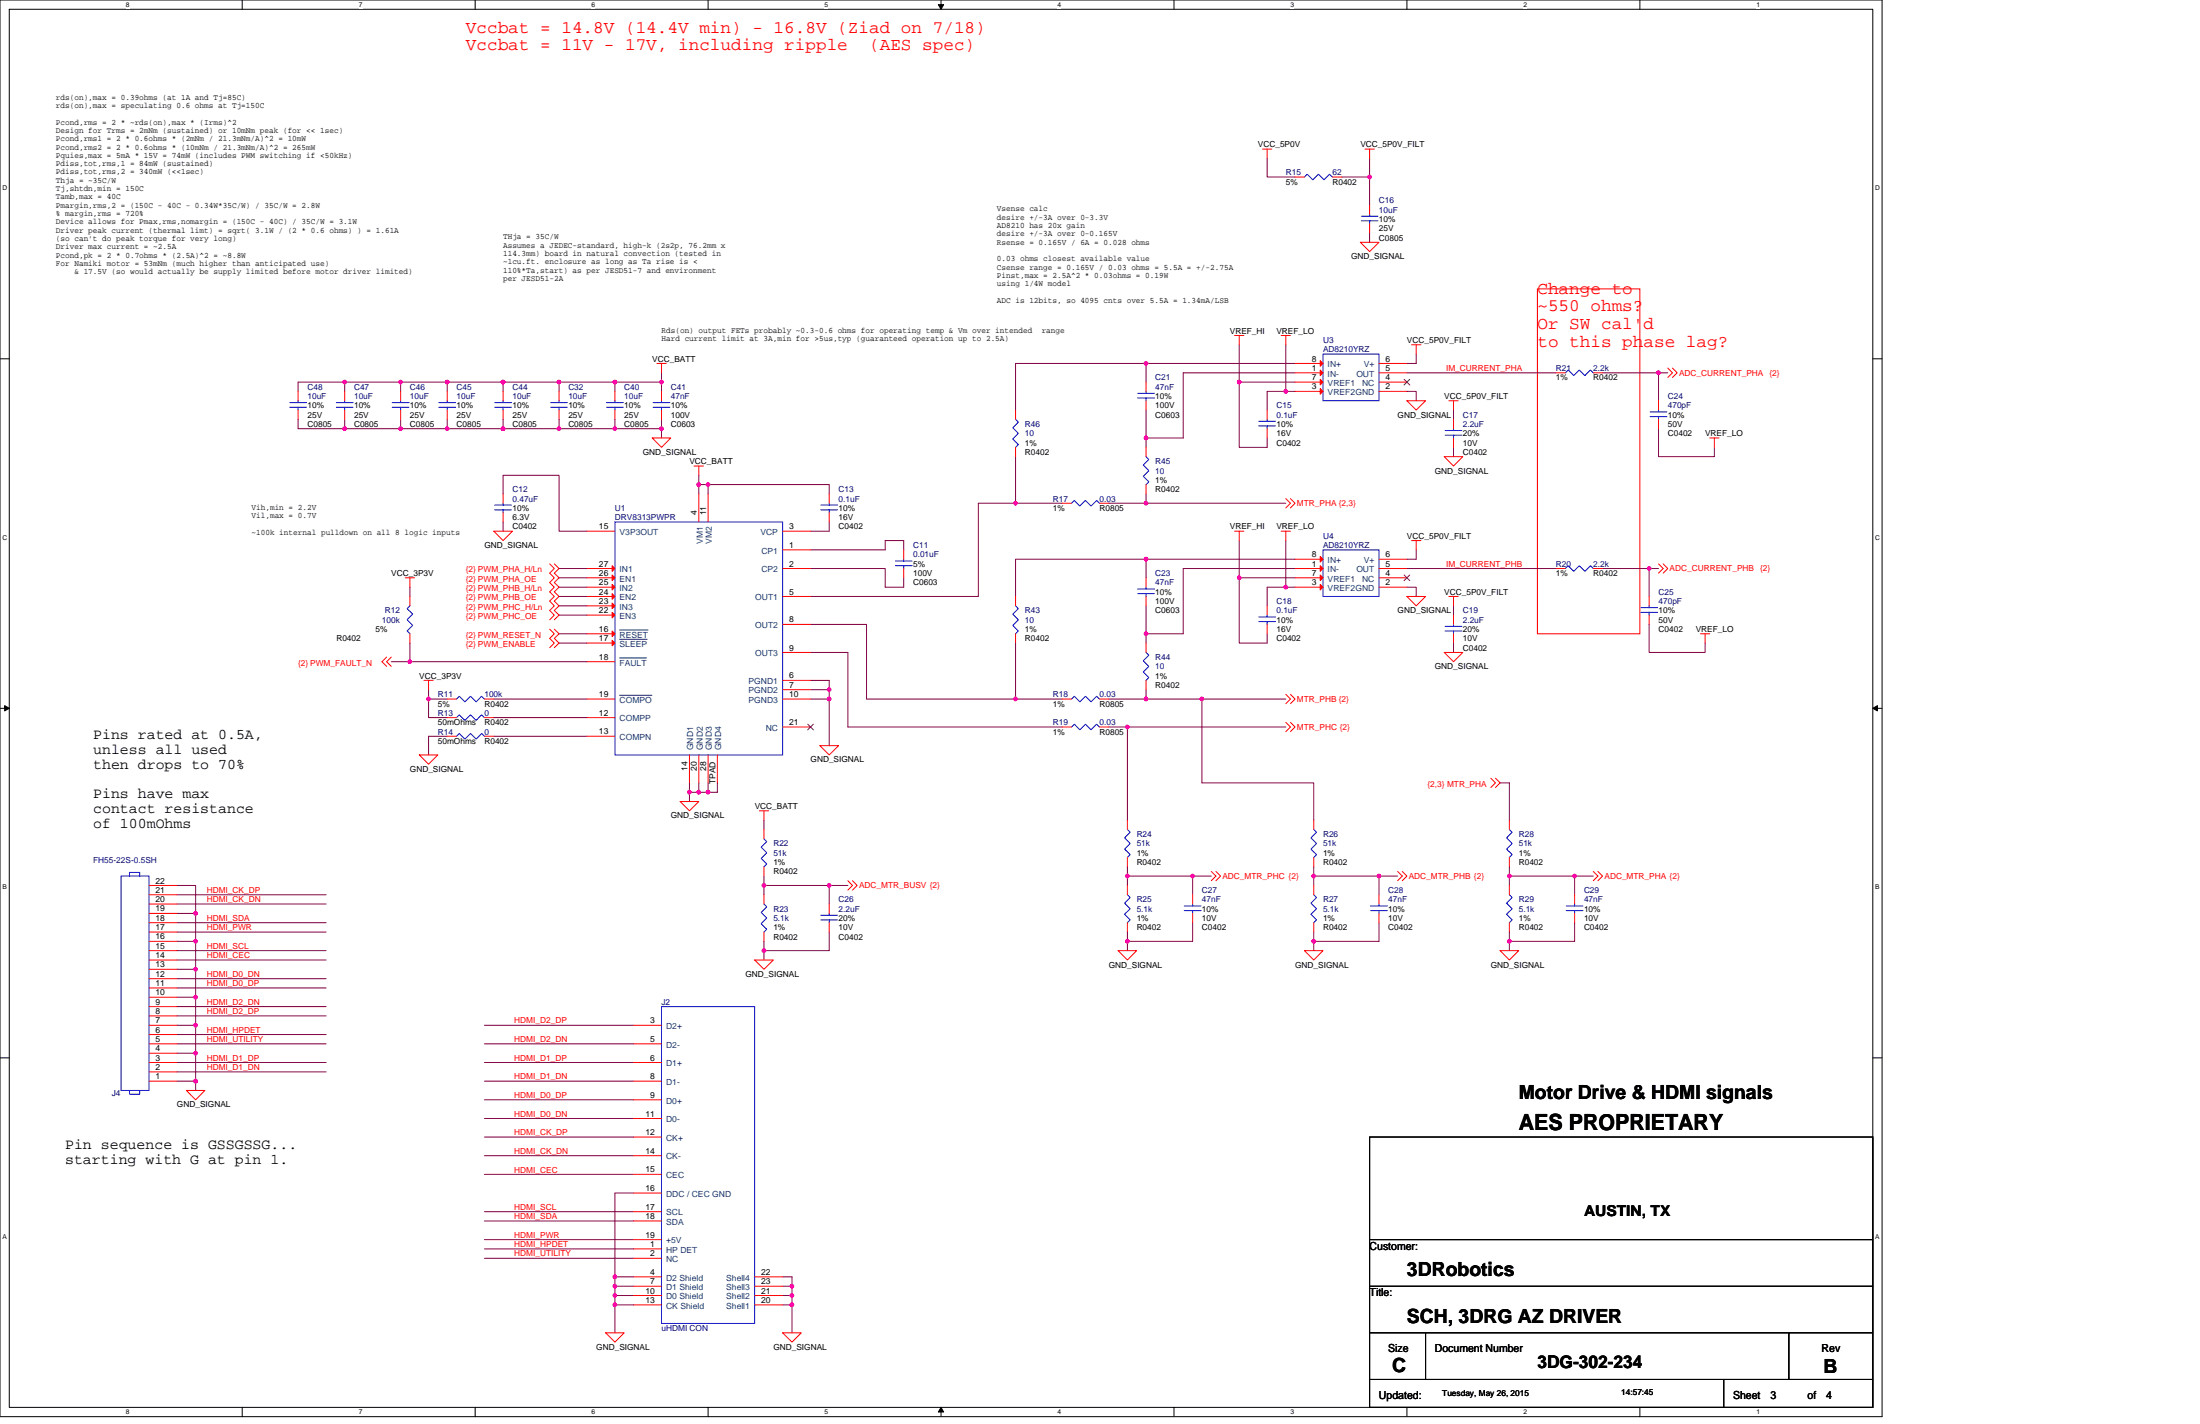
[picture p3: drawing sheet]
<svg xmlns="http://www.w3.org/2000/svg" width="432mm" height="279mm" viewBox="0 0 432 279" stroke-linecap="round" stroke-linejoin="round" font-family="sans-serif">
<path d="M0 0h369.4v278h-369.4zM1.8 1.8h365.8v274.3h-365.8z" fill="none" stroke="#000" stroke-width=".2"/>
<g fill="#fff">
<path d="M24.7 .2h.7v1.5h-.7z"/>
<path d="M24.7 276.3h.7v1.5h-.7z"/>
</g>
<path d="M47.5 0v1.8M47.5 276.1v1.9" fill="none" stroke="#000" stroke-width=".2"/>
<g fill="#fff">
<path d="M70.4 .2h.7v1.5h-.7z"/>
<path d="M70.4 276.3h.7v1.5h-.7z"/>
</g>
<path d="M93.3 0v1.8M93.3 276.1v1.9" fill="none" stroke="#000" stroke-width=".2"/>
<g fill="#fff">
<path d="M116.1 .2h.7v1.5h-.7z"/>
<path d="M116.1 276.3h.7v1.5h-.7z"/>
</g>
<path d="M139 0v1.8M139 276.1v1.9" fill="none" stroke="#000" stroke-width=".2"/>
<g fill="#fff">
<path d="M161.8 .2h.8v1.5h-.8z"/>
<path d="M161.8 276.3h.8v1.5h-.8z"/>
</g>
<path d="M184.7 0v1.8M184.7 276.1v1.9" fill="none" stroke="#000" stroke-width=".2"/>
<path d="M184.2 .9h1l-.5 .9zM184.7 276.1l.5 1h-1z" fill="#000" stroke="#000" stroke-width=".2"/>
<g fill="#fff">
<path d="M207.6 .2h.7v1.5h-.7z"/>
<path d="M207.6 276.3h.7v1.5h-.7z"/>
</g>
<path d="M230.4 0v1.8M230.4 276.1v1.9" fill="none" stroke="#000" stroke-width=".2"/>
<g fill="#fff">
<path d="M253.3 .2h.7v1.5h-.7z"/>
<path d="M253.3 276.3h.7v1.5h-.7z"/>
</g>
<path d="M276.1 0v1.8M276.1 276.1v1.9" fill="none" stroke="#000" stroke-width=".2"/>
<g fill="#fff">
<path d="M299 .2h.7v1.5h-.7z"/>
<path d="M299 276.3h.7v1.5h-.7z"/>
</g>
<path d="M321.9 0v1.8M321.9 276.1v1.9" fill="none" stroke="#000" stroke-width=".2"/>
<g fill="#fff">
<path d="M344.7 .2h.7v1.5h-.7z"/>
<path d="M344.7 276.3h.7v1.5h-.7z"/>
<path d="M.5 36.1h.9v1.5h-.9z"/>
<path d="M368 36.1h1v1.5h-1z"/>
<path d="M.5 104.7h.9v1.5h-.9z"/>
<path d="M368 104.7h1v1.5h-1z"/>
</g>
<path d="M0 70.4h1.8M367.6 70.4h1.8" fill="none" stroke="#000" stroke-width=".2"/>
<g fill="#fff">
<path d="M.5 173.3h.8v1.4h-.8z"/>
<path d="M368 173.3h.9v1.4h-.9z"/>
</g>
<path d="M0 139h1.8M367.6 139h1.8" fill="none" stroke="#000" stroke-width=".2"/>
<path d="M.9 138.5l.9 .5-.9 .5zM367.6 139l.9-.5v1z" fill="#000" stroke="#000" stroke-width=".2"/>
<g fill="#fff">
<path d="M.5 241.9h.8v1.4h-.8z"/>
<path d="M368 241.9h.9v1.4h-.9z"/>
</g>
<path d="M0 207.6h1.8M367.6 207.6h1.8M268.8 223.1h98.8v53h-98.8zM268.8 252.4h98.8M268.8 243.2h98.8M268.8 261.5h98.8M268.8 270.7h98.8M279.8 261.5v9.2M338.3 270.7v5.4M351.1 261.5v9.2" fill="none" stroke="#000" stroke-width=".2"/>
<g fill="none" stroke="#f00" stroke-width=".2">
<path d="M247.8 29.3h1.8M248.7 29.3v1.8M254.2 34.7h1.8M261.5 34.7h1.8M267.9 29.3h1.8M268.8 29.3v1.8M267 47.5h3.7l-1.9 1.9zM268.8 40.2v1.9M268.8 43.9v1.8M301.8 56.7h20.1v67.7h-20.1zM58.5 76.8v1.8M67.6 76.8v1.8"/>
<path d="M78.6 76.8v1.8M87.8 76.8v1.8M98.7 76.8v1.8M109.7 76.8v1.8M120.7 76.8v1.8M128.9 71.3h1.8M129.8 71.3v1.9M129.8 76.8v1.8M224.9 75v1.8M224.9 78.6v1.9M242.3 65.8h1.8M243.2 65.8v1.8"/>
<path d="M251.5 65.8h1.8M252.4 65.8v1.8M254.2 73.2h5.5M254.2 76.8h5.5M254.2 75h5.5M254.2 71.3h5.5M270.7 76.8h5.4M270.7 75h5.4M270.7 73.2h5.4M270.7 71.3h5.4M276.1 78.6h3.7l-1.8 1.9zM277.1 67.6h1.8"/>
<path d="M278 67.6v1.9M284.4 78.6h1.8M285.3 78.6v1.9M305.4 73.2h1.8M312.7 73.2h1.8M325.5 78.6v1.9M327.3 72.2l1 1-1 .9M328.3 72.2l.9 1-.9 .9M58.5 80.5v1.8M67.6 80.5v1.8M78.6 80.5v1.8M87.8 80.5v1.8"/>
<path d="M98.7 96.9v1.8M98.7 80.5v1.8M109.7 80.5v1.8M120.7 80.5v1.8M128 85.9h3.7l-1.9 1.9zM129.8 80.5v1.8M136.2 91.4h1.9M137.2 91.4v1.9M137.2 96.9v5.5M139 96.9v5.5M162.8 96.9v1.8M199.3 80.5v1.8"/>
<path d="M199.3 87.8v1.8M208.5 98.7h1.8M215.8 98.7h1.8M224.9 87.8v1.8M224.9 95.1v1.8M248.7 80.5v1.8M248.7 84.1v1.8M252.4 97.8l.9 .9-.9 1M253.3 97.8l.9 .9-.9 1M283.5 89.6h3.6l-1.8 1.8zM285.3 82.3v1.8M285.3 85.9v1.9"/>
<path d="M325.5 82.3v1.8M335.6 85.9h1.8M336.5 85.9v1.9M79.5 113.4h1.9M80.5 113.4v1.8M80.5 117v1.9M96.9 104.2h3.7l-1.9 1.9zM98.7 100.6v1.8M107.9 110.6l.9 .9-.9 1 .9 .9-.9 .9 .9 .9-.9 .9 .9 .9-.9 .9 .9 1-.9 .9 .9 .9-.9 .9M108.8 110.6l.9 .9-.9 1 .9 .9-.9 .9 .9 .9-.9 .9 .9 .9-.9 .9 .9 1-.9 .9 .9 .9-.9 .9M115.2 104.2h5.5M115.2 113.4h5.5"/>
<path d="M115.2 117h5.5M115.2 111.5h5.5M115.2 115.2h5.5M115.2 118.9h5.5M153.6 107.9h5.5M153.6 111.5h5.5M153.6 104.2h5.5M153.6 117h5.5M162.8 100.6v1.8M177.4 107.9v1.8M177.4 111.5v1.9M199.3 117v1.9"/>
<path d="M224.9 113.4v1.8M224.9 117v1.9M242.3 104.2h1.8M243.2 104.2v1.9M248.7 118.9v1.8M251.5 104.2h1.8M252.4 104.2v1.9M254.2 111.5h5.5M254.2 115.2h5.5M254.2 113.4h5.5M254.2 109.7h5.5M270.7 115.2h5.4"/>
<path d="M270.7 113.4h5.4M270.7 111.5h5.4M270.7 109.7h5.4M276.1 117h3.7l-1.8 1.9zM277.1 106.1h1.8M278 106.1v1.8M284.4 117h1.8M285.3 117v1.9M305.4 111.5h1.8M312.7 111.5h1.8M323.7 117v1.9M325.5 110.6l.9 .9-.9 1"/>
<path d="M326.4 110.6l.9 .9-.9 1M75.9 128.9l-.9 .9 .9 .9M76.8 128.9l-.9 .9 .9 .9M80.5 124.4v1.8M83.2 133.5h1.8M84.1 133.5v1.8M87.8 137.2h1.8M95.1 137.2h1.8M107.9 123.4l.9 1-.9 .9 .9 .9-.9 .9M108.8 123.4l.9 1-.9 .9 .9 .9-.9 .9M115.2 120.7h5.5M115.2 124.4h5.5"/>
<path d="M115.2 126.2h5.5M115.2 129.8h5.5M115.2 137.2h5.5M153.6 133.5h5.5M153.6 135.3h5.5M153.6 137.2h5.5M153.6 122.5h5.5M153.6 128h5.5M199.3 124.4v1.8M208.5 137.2h1.8M215.8 137.2h1.8M224.9 126.2v1.8"/>
<path d="M224.9 133.5v1.8M248.7 122.5v1.9M252.4 136.2l.9 1-.9 .9M253.3 136.2l.9 1-.9 .9M283.5 128h3.6l-1.8 1.8zM285.3 120.7v1.8M285.3 124.4v1.8M323.7 120.7v1.8M333.8 124.4h1.8M334.7 124.4v1.8M82.3 148.1h3.6l-1.8 1.8zM87.8 140.8h1.8"/>
<path d="M87.8 144.5h1.8M95.1 140.8h1.8M95.1 144.5h1.8M115.2 144.5h5.5M115.2 140.8h5.5M133.5 157.3h3.7l-1.9 1.8zM135.3 148.1v5.5M137.2 148.1v5.5M139 148.1v5.5M140.8 148.1v5.5M149 159.1h1.9M149.9 159.1v1.8"/>
<path d="M153.6 142.6h5.5M160.9 146.3h3.7l-1.8 1.8zM208.5 142.6h1.8M215.8 142.6h1.8M252.4 141.7l.9 .9-.9 1M253.3 141.7l.9 .9-.9 1M292.6 152.7l.9 .9-.9 .9M293.5 152.7l.9 .9-.9 .9M29.3 179.2h5.4M29.3 177.4h5.4M29.3 175.6h5.4M29.3 173.7h5.4"/>
<path d="M149.9 175.6v1.8M149.9 162.8v1.8M149.9 170.1v1.8M162.8 177.4v1.8M166.4 172.8l.9 .9-.9 .9M167.3 172.8l.9 .9-.9 .9M221.3 160.9v1.9M221.3 168.2v1.9M221.3 173.7v1.9M234.1 175.6v1.8M234.1 179.2v1.8M237.7 171l1 .9-1 .9"/>
<path d="M238.7 171l.9 .9-.9 .9M257.9 160.9v1.9M257.9 168.2v1.9M257.9 173.7v1.9M270.7 175.6v1.8M270.7 179.2v1.8M274.3 171l.9 .9-.9 .9M275.2 171l.9 .9-.9 .9M296.2 160.9v1.9M296.2 168.2v1.9M296.2 173.7v1.9M309.1 175.6v1.8"/>
<path d="M309.1 179.2v1.8M312.7 171l.9 .9-.9 .9M313.6 171l.9 .9-.9 .9M29.3 199.3h5.4M29.3 197.5h5.4M29.3 195.7h5.4M29.3 193.8h5.4M29.3 192h5.4M29.3 190.2h5.4M29.3 188.4h5.4M29.3 186.5h5.4M29.3 184.7h5.4"/>
<path d="M29.3 182.9h5.4M29.3 181h5.4M148.1 188.4h3.7l-1.9 1.8zM149.9 182.9v1.8M162.8 181v1.9M219.5 186.5h3.6l-1.8 1.9zM221.3 181v1.9M256 186.5h3.7l-1.8 1.9zM257.9 181v1.9M294.4 186.5h3.7l-1.9 1.9zM296.2 181v1.9M29.3 212.1h5.4"/>
<path d="M29.3 210.3h5.4M29.3 208.5h5.4M29.3 206.7h5.4M29.3 204.8h5.4M29.3 203h5.4M29.3 201.2h5.4M36.6 214h3.6l-1.8 1.8zM124.4 201.2h5.4M124.4 204.8h5.4M124.4 208.5h5.4M124.4 212.1h5.4M124.4 215.8h5.4"/>
<path d="M124.4 219.5h5.4M124.4 223.1h5.4M124.4 226.8h5.4M124.4 230.4h5.4M124.4 234.1h5.4M124.4 237.7h5.4M124.4 239.6h5.4M124.4 250.5h5.4M124.4 252.4h5.4M124.4 254.2h5.4M124.4 256h5.4M124.4 246.9h5.4"/>
<path d="M124.4 243.2h5.4M124.4 245h5.4M148.1 256h5.5M148.1 254.2h5.5M148.1 252.4h5.5M148.1 250.5h5.5M118.9 261.5h3.6l-1.8 1.8zM153.6 261.5h3.7l-1.9 1.8z"/>
</g>
<g fill="none" stroke="#800040" stroke-width=".2">
<path d="M248.7 31.1v3.6h5.5M263.3 34.7h5.5v5.5M268.8 31.1v3.6M268.8 45.7v1.8M67.6 75v1.8M67.6 75h-9.1v1.8M67.6 75h11M78.6 75h9.2M78.6 75v1.8M87.8 75v1.8M87.8 75h10.9M98.7 75v1.8"/>
<path d="M98.7 75h11M109.7 75v1.8M109.7 75h11M120.7 75v1.8M120.7 75h9.1M129.8 73.2v3.6M224.9 71.3h29.3M224.9 75v-3.7h-25.6v9.2M243.2 75h11M243.2 75v12.8h5.5v-1.9M243.2 67.6v7.4M252.4 67.6v9.2"/>
<path d="M252.4 76.8h-3.7v3.7M252.4 76.8h1.8M254.2 73.2h-22v12.7h-7.3M276.1 76.8h1.9v1.8M276.1 73.2h29.3M278 69.5v1.8h-1.9M314.5 73.2h11M325.5 73.2v5.4M325.5 73.2h1.8M58.5 82.3v1.8h9.1M67.6 84.1h11M67.6 82.3v1.8"/>
<path d="M78.6 84.1h9.2M78.6 82.3v1.8M87.8 84.1h10.9M87.8 82.3v1.8M98.7 96.9v-3.6h11v10.9h5.5M98.7 82.3v1.8M98.7 84.1h11M109.7 82.3v1.8M109.7 84.1h11M120.7 82.3v1.8M120.7 84.1h9.1M129.8 84.1v1.8"/>
<path d="M129.8 82.3v1.8M137.2 93.3v1.8M137.2 95.1v1.8M137.2 95.1h1.8v1.8M139 95.1h23.8v1.8M199.3 98.7h9.2M199.3 98.7h-7.3v18.3h-32.9M199.3 89.6v9.1M224.9 80.5v5.4M224.9 85.9v1.9M224.9 96.9v1.8h-7.3M224.9 98.7h27.5"/>
<path d="M285.3 87.8v1.8M285.3 80.5v1.8M325.5 84.1v5.5h11v-1.8M80.5 115.2v1.8M98.7 102.4v1.8M109.7 118.9h5.5M109.7 117h5.5M109.7 115.2h5.5M109.7 113.4h5.5M109.7 111.5h5.5M159.1 111.5h14.6v3.7h3.7v-1.8M159.1 107.9h14.6v-1.8h3.7v1.8"/>
<path d="M162.8 102.4v1.8h-3.7M224.9 109.7h29.3M224.9 113.4v-3.7h-25.6v7.3M243.2 113.4h11M243.2 113.4v12.8h5.5v-1.8M243.2 106.1v7.3M252.4 115.2h1.8M252.4 106.1v9.1M252.4 115.2h-3.7v3.7M254.2 111.5h-22v12.9h-7.3v-5.5M276.1 115.2h1.9v1.8M276.1 111.5h29.3"/>
<path d="M278 107.9v1.8h-1.9M285.3 118.9v1.8M314.5 111.5h9.2M323.7 111.5h1.8M323.7 111.5v5.5M76.8 129.8h3.7M80.5 129.8h34.7M80.5 126.2v3.6M84.1 135.3v1.9M84.1 137.2h3.7M84.1 137.2v3.6h3.7M96.9 137.2h18.3"/>
<path d="M109.7 120.7h5.5M109.7 124.4h5.5M109.7 126.2h5.5M159.1 133.5h3.7v1.8M159.1 135.3h3.7M159.1 137.2h3.7M159.1 128h7.3v14.6h42.1M159.1 122.5h11v14.7h29.2v-11M162.8 135.3v1.9M162.8 137.2v9.1M199.3 137.2h9.2M224.9 135.3v1.9h-7.3"/>
<path d="M224.9 124.4v1.8M224.9 137.2h11M235.9 137.2h16.5M235.9 137.2v16.4h22v7.3M285.3 126.2v1.8M323.7 122.5v5.5h11v-1.8M87.8 144.5h-3.7v3.6M96.9 140.8h18.3M96.9 144.5h18.3M135.3 153.6v1.8M135.3 155.4v1.9M135.3 155.4h1.9"/>
<path d="M137.2 153.6v1.8M137.2 155.4h1.8M139 153.6v1.8M140.8 153.6v1.8h-1.8M217.6 142.6h3.7v18.3M221.3 142.6h31.1M294.4 153.6h1.8v7.3M34.7 173.7h3.7v5.5M34.7 179.2h3.7M34.7 177.4h29.3M34.7 175.6h29.3M38.4 179.2v5.5"/>
<path d="M149.9 173.7v1.9M149.9 173.7h12.9v3.7M149.9 171.9v1.8M149.9 160.9v1.9M162.8 173.7h3.6M221.3 171.9h12.8v3.7M221.3 171.9v1.8M221.3 170.1v1.8M234.1 171.9h3.6M257.9 171.9h12.8M257.9 171.9v1.8M257.9 170.1v1.8"/>
<path d="M270.7 171.9v3.7M270.7 171.9h3.6M296.2 171.9h12.9v3.7M296.2 170.1v3.6M309.1 171.9h3.6M34.7 190.2h3.7M34.7 195.7h3.7M34.7 184.7h3.7M34.7 186.5h29.3M34.7 182.9h29.3M34.7 199.3h29.3M34.7 197.5h29.3"/>
<path d="M34.7 193.8h29.3M34.7 192h29.3M34.7 188.4h29.3M34.7 181h29.3M38.4 190.2v5.5M38.4 195.7v5.5M38.4 184.7v5.5M149.9 184.7v1.8M149.9 186.5v1.9M162.8 182.9v3.6h-12.9M221.3 182.9v1.8M221.3 184.7v1.8"/>
<path d="M234.1 181v3.7h-12.8M257.9 182.9v1.8M257.9 184.7v1.8M270.7 181v3.7h-12.8M296.2 182.9v1.8M296.2 184.7v1.8M309.1 181v3.7h-12.9M34.7 201.2h3.7M34.7 206.7h3.7M34.7 212.1h3.7M34.7 203h29.3M34.7 204.8h29.3"/>
<path d="M34.7 210.3h29.3M34.7 208.5h29.3M38.4 212.1v1.9M38.4 201.2v5.5M38.4 206.7v5.4M95.1 201.2h29.3M95.1 204.8h29.3M95.1 208.5h29.3M95.1 212.1h29.3M95.1 215.8h29.3M95.1 219.5h29.3M95.1 223.1h29.3"/>
<path d="M95.1 226.8h29.3M95.1 230.4h29.3M95.1 237.7h29.3M95.1 239.6h29.3M124.4 234.1h-3.7v16.4M95.1 243.2h29.3M95.1 245h29.3M95.1 246.9h29.3M120.7 250.5v1.9M120.7 254.2v1.8M120.7 250.5h3.7M120.7 252.4h3.7"/>
<path d="M120.7 254.2h3.7M120.7 256h3.7M120.7 252.4v1.8M120.7 256v5.5M153.6 250.5h1.8v1.9M153.6 252.4h1.8M153.6 254.2h1.8M153.6 256h1.8M155.4 254.2v1.8M155.4 252.4v1.8M155.4 256v5.5"/>
</g>
<g fill="#f0f" stroke="#f0f" stroke-width=".2">
<circle cx="139" cy="155.4" r=".36"/>
<circle cx="137.1" cy="155.4" r=".36"/>
<circle cx="135.3" cy="155.4" r=".36"/>
<circle cx="139" cy="95.1" r=".36"/>
<circle cx="137.1" cy="95.1" r=".36"/>
<circle cx="80.4" cy="129.8" r=".35"/>
<circle cx="162.7" cy="135.3" r=".35"/>
<circle cx="162.7" cy="137.1" r=".36"/>
<circle cx="84.1" cy="137.1" r=".36"/>
<circle cx="252.4" cy="76.8" r=".36"/>
<circle cx="243.2" cy="75" r=".35"/>
<circle cx="268.8" cy="34.7" r=".36"/>
<circle cx="252.4" cy="115.2" r=".35"/>
<circle cx="243.2" cy="113.4" r=".36"/>
<circle cx="224.9" cy="98.7" r=".35"/>
<circle cx="224.9" cy="137.1" r=".36"/>
<circle cx="221.3" cy="142.6" r=".35"/>
<circle cx="224.9" cy="71.3" r=".35"/>
<circle cx="224.9" cy="85.9" r=".36"/>
<circle cx="224.9" cy="124.3" r=".35"/>
<circle cx="224.9" cy="109.7" r=".36"/>
<circle cx="325.5" cy="73.1" r=".36"/>
<circle cx="323.7" cy="111.5" r=".36"/>
<circle cx="162.7" cy="173.7" r=".36"/>
<circle cx="149.9" cy="173.7" r=".36"/>
<circle cx="149.9" cy="186.5" r=".36"/>
<circle cx="234.1" cy="171.9" r=".35"/>
<circle cx="221.3" cy="171.9" r=".35"/>
<circle cx="221.3" cy="184.7" r=".35"/>
<circle cx="199.3" cy="137.1" r=".36"/>
<circle cx="270.6" cy="171.9" r=".35"/>
<circle cx="257.8" cy="184.7" r=".35"/>
<circle cx="257.8" cy="171.9" r=".35"/>
<circle cx="235.9" cy="137.1" r=".36"/>
<circle cx="309" cy="171.9" r=".35"/>
<circle cx="296.3" cy="184.7" r=".36"/>
<circle cx="296.3" cy="171.9" r=".36"/>
<circle cx="98.7" cy="84.1" r=".35"/>
<circle cx="109.7" cy="84.1" r=".36"/>
<circle cx="199.3" cy="98.7" r=".35"/>
<circle cx="120.7" cy="254.2" r=".35"/>
<circle cx="120.7" cy="252.4" r=".35"/>
<circle cx="120.7" cy="256" r=".36"/>
<circle cx="120.7" cy="250.5" r=".36"/>
<circle cx="155.4" cy="254.2" r=".36"/>
<circle cx="155.4" cy="252.4" r=".36"/>
<circle cx="155.4" cy="256" r=".36"/>
<circle cx="67.7" cy="75" r=".36"/>
<circle cx="98.7" cy="75" r=".35"/>
<circle cx="87.8" cy="75" r=".35"/>
<circle cx="87.8" cy="84.1" r=".35"/>
<circle cx="67.7" cy="84.1" r=".36"/>
<circle cx="78.6" cy="84.1" r=".35"/>
<circle cx="78.6" cy="75" r=".35"/>
<circle cx="129.8" cy="84.1" r=".35"/>
<circle cx="120.7" cy="84.1" r=".35"/>
<circle cx="129.8" cy="75" r=".35"/>
<circle cx="120.7" cy="75" r=".35"/>
<circle cx="109.7" cy="75" r=".36"/>
<circle cx="38.4" cy="212.1" r=".35"/>
<circle cx="38.4" cy="190.2" r=".35"/>
<circle cx="38.4" cy="195.7" r=".36"/>
<circle cx="38.4" cy="201.1" r=".36"/>
<circle cx="38.4" cy="206.6" r=".35"/>
<circle cx="38.4" cy="184.7" r=".35"/>
<circle cx="38.4" cy="179.2" r=".35"/>
</g>
<g fill="none" stroke="#00f" stroke-width=".2">
<path d="M256 34.7l.6-.5 1.1 1.1 1.1-1.1 1.1 1.1 1.1-1.1 .5 .5M267.2 43.3h3.3M267.2 42.4h3.3M268.8 42.1v.3M268.8 43.3v.6M56.9 79.9h3.3M56.9 79h3.3M58.5 78.6v.4M58.5 79.9v.6M66 79.9h3.3M66 79h3.3M67.6 78.6v.4"/>
<path d="M67.6 79.9v.6M77 79.9h3.3M77 79h3.3M78.6 78.6v.4M78.6 79.9v.6M86.1 79.9h3.3M86.1 79h3.3M87.8 78.6v.4M87.8 79.9v.6M97.1 79.9h3.3M97.1 79h3.3M98.7 78.6v.4"/>
<path d="M98.7 79.9v.6M108.1 79.9h3.3M108.1 79h3.3M109.7 78.6v.4M109.7 79.9v.6M119 79.9h3.3M119 79h3.3M120.7 78.6v.4M120.7 79.9v.6M128.2 79.9h3.3M128.2 79h3.3M129.8 78.6v.4"/>
<path d="M129.8 79.9v.6M223.3 78.1h3.3M223.3 77.2h3.3M224.9 76.8v.4M224.9 78.1v.5M259.7 69.5h11v9.1h-11zM307.2 73.2l.6-.6 1.1 1.1 1.1-1.1 1.1 1.1 1.1-1.1 .5 .6M97.1 99.1h3.3M98.7 98.7v.4M161.1 99.1h3.3M162.8 98.7v.4M199.3 82.3l.6 .5-1.1 1.1 1.1 1.1-1.1 1.1 1.1 1.1-.6 .6"/>
<path d="M210.3 98.7l.6-.5 1 1.1 1.1-1.1 1.1 1.1 1.1-1.1 .6 .5M224.9 89.6l.6 .5-1.1 1.1 1.1 1.2-1.1 1.1 1.1 1-.6 .6M247.1 83.6h3.3M247.1 82.7h3.3M248.7 82.3v.4M248.7 83.6v.5M283.6 85.4h3.3M283.6 84.5h3.3M285.3 84.1v.4M285.3 85.4v.5M323.9 81.7h3.3M323.9 80.8h3.3"/>
<path d="M325.5 80.5v.3M325.5 81.7v.6M80.5 118.9l-.6 .5 1.1 1.1-1.1 1.1 1.1 1.1-1.1 1.1 .6 .6M97.1 100h3.3M98.7 100v.6M120.7 102.4h32.9v45.7h-32.9zM161.1 100h3.3M162.8 100v.6M175.7 111h3.3M175.7 110.1h3.3M177.4 109.7v.4M177.4 111v.5"/>
<path d="M199.3 118.9l.6 .5-1.1 1.1 1.1 1.1-1.1 1.1 1.1 1.1-.6 .6M223.3 116.5h3.3M223.3 115.6h3.3M224.9 115.2v.4M224.9 116.5v.5M259.7 107.9h11v9.1h-11zM307.2 111.5l.6-.5 1.1 1.1 1.1-1.1 1.1 1.1 1.1-1.1 .5 .5M322.1 119.2h3.2M323.7 118.9v.3M89.6 137.2l.5-.6 1.1 1.1 1.2-1.1 1.1 1.1 1-1.1 .6 .6M210.3 137.2l.6-.6 1 1.1 1.1-1.1 1.1 1.1 1.1-1.1 .6 .6M224.9 128l.6 .6-1.1 1 1.1 1.1-1.1 1.1 1.1 1.1-.6 .6"/>
<path d="M247.1 122h3.3M247.1 121.1h3.3M248.7 120.7v.4M248.7 122v.5M283.6 123.8h3.3M283.6 122.9h3.3M285.3 122.5v.4M285.3 123.8v.6M322.1 120.1h3.2M323.7 120.1v.6M89.6 140.8l.5-.5 1.1 1.1 1.2-1.1 1.1 1.1 1-1.1 .6 .5M89.6 144.5l.5-.6 1.1 1.1 1.2-1.1 1.1 1.1 1-1.1 .6 .6"/>
<path d="M210.3 142.6l.6-.5 1 1.1 1.1-1.1 1.1 1.1 1.1-1.1 .6 .5M23.8 171.9h5.5v42.1h-5.5zM25.4 171.9v-.7h2v.7M149.9 177.4l.6 .5-1.1 1.1 1.1 1.1-1.1 1.1 1.1 1.1-.6 .6M149.9 164.6l.6 .5-1.1 1.1 1.1 1.1-1.1 1.1 1.1 1.1-.6 .6M161.1 179.6h3.3M162.8 179.2v.4M221.3 162.8l.5 .5-1.1 1.1 1.1 1.1-1.1 1.1 1.1 1.1-.5 .5M221.3 175.6l.5 .5-1.1 1.1 1.1 1.1-1.1 1.1 1.1 1.1-.5 .5M232.4 178.7h3.3M232.4 177.8h3.3M234.1 177.4v.4"/>
<path d="M234.1 178.7v.5M257.9 162.8l.5 .5-1.1 1.1 1.1 1.1-1.1 1.1 1.1 1.1-.5 .5M257.9 175.6l.5 .5-1.1 1.1 1.1 1.1-1.1 1.1 1.1 1.1-.5 .5M269 178.7h3.3M269 177.8h3.3M270.7 177.4v.4M270.7 178.7v.5M296.2 162.8l.6 .5-1.1 1.1 1.1 1.1-1.1 1.1 1.1 1.1-.6 .5M296.2 175.6l.6 .5-1.1 1.1 1.1 1.1-1.1 1.1 1.1 1.1-.6 .5M307.4 178.7h3.3M307.4 177.8h3.3M309.1 177.4v.4"/>
<path d="M309.1 178.7v.5M129.8 197.5h18.3v62.2h-18.3zM161.1 180.5h3.3M162.8 180.5v.5M25.4 214v.7h2v-.7"/>
</g>
<g fill="#f00" stroke="#f00" stroke-width=".2">
<path d="M120.1 112.8l.6 .6-.6 .5z"/>
<path d="M120.1 116.5l.6 .5-.6 .6z"/>
<path d="M120.1 120.1l.6 .6-.6 .5z"/>
<path d="M120.1 111l.6 .5-.6 .6z"/>
<path d="M120.1 114.7l.6 .5-.6 .6z"/>
<path d="M120.1 118.3l.6 .6-.6 .5z"/>
<path d="M120.1 123.8l.6 .6-.6 .5z"/>
<path d="M120.1 125.6l.6 .6-.6 .5z"/>
<path d="M259.1 72.6l.6 .6-.6 .5z"/>
<path d="M259.1 76.2l.6 .6-.6 .5z"/>
<path d="M259.1 74.4l.6 .6-.6 .5z"/>
<path d="M259.1 70.8l.6 .5-.6 .6z"/>
<path d="M259.1 111l.6 .5-.6 .6z"/>
<path d="M259.1 114.7l.6 .5-.6 .6z"/>
<path d="M259.1 112.8l.6 .6-.6 .5z"/>
<path d="M259.1 109.2l.6 .5-.6 .6z"/>
</g>
<path d="M121.6 123.6h5.6M121.6 125.4h5.4M121.6 129.1h5.3M121.6 136.4h6.4" fill="none" stroke="#004080" stroke-width=".2"/>
<path d="M275.6 74.4l1.1 1.1M276.7 74.4l-1.1 1.1M275.6 112.8l1.1 1.1M276.7 112.8l-1.1 1.1M158.5 142.1l1.2 1.1M159.6 142.1l-1.1 1.1" fill="none" stroke="#804000" stroke-width=".2"/>
<text font-size="4.4" x="298.1" y="221.7">AES PROPRIETARY</text>
<g font-size="3.8">
<text x="298.1" y="215.7">Motor Drive &amp; HDMI signals</text>
<text x="276.1" y="250.4">3DRobotics</text>
<text x="276.1" y="259.6">SCH, 3DRG AZ DRIVER</text>
<text x="273.2" y="269.3">C</text>
<text x="357.9" y="269.4">B</text>
</g>
<g font-size="3.5" fill="#f00">
<text x="91.4" y="6.4">Vccbat = 14.8V (14.4V min) - 16.8V (Ziad on 7/18)</text>
<text x="91.4" y="9.9">Vccbat = 11V - 17V, including ripple</text>
<text x="170.6" y="9.9">(AES spec)</text>
<text x="301.8" y="57.6">Change to</text>
<text x="301.8" y="61.1">~550 ohms?</text>
<text x="301.8" y="64.6">Or SW cal'd</text>
<text x="301.8" y="68.1">to this phase lag?</text>
</g>
<text font-size="3.5" x="301.8" y="268.4">3DG-302-234</text>
<g font-size="2.9">
<text x="18.3" y="145">Pins rated at 0.5A,</text>
<text x="18.3" y="147.9">unless all used</text>
<text x="18.3" y="150.8">then drops to 70%</text>
<text x="18.3" y="156.7">Pins have max</text>
<text x="18.3" y="159.6">contact resistance</text>
<text x="18.3" y="162.5">of 100mOhms</text>
<text x="12.8" y="225.4">Pin sequence is GSSGSSG...</text>
<text x="12.8" y="228.3">starting with G at pin 1.</text>
<text x="310.9" y="238.6">AUSTIN, TX</text>
</g>
<g font-size="2.2">
<text x="268.8" y="245.2">Customer:</text>
<text x="268.8" y="254.3">Title:</text>
<text x="272.5" y="265.3">Size</text>
<text x="281.6" y="265.3">Document Number</text>
<text x="357.5" y="265.3">Rev</text>
<text x="270.7" y="274.4">Updated:</text>
<text x="340.1" y="274.4">Sheet</text>
<text x="347.5" y="274.4">3</text>
<text x="354.8" y="274.4">of</text>
<text x="358.4" y="274.4">4</text>
</g>
<g font-size="1.7">
<text x="257.5" y="70.9">8</text>
<text x="271.9" y="70.9">6</text>
<text x="257.5" y="72.8">1</text>
<text x="257.5" y="76.4">3</text>
<text x="257.5" y="74.6">7</text>
<text x="271.9" y="74.6">4</text>
<text x="271.9" y="76.4">2</text>
<text x="271.9" y="72.8">5</text>
<text x="136.8" y="101.1" transform="rotate(-90 136.8 101.1)">4</text>
<text x="138.6" y="101.1" transform="rotate(-90 138.6 101.1)">11</text>
<text x="117.6" y="103.8">15</text>
<text x="154.9" y="103.8">3</text>
<text x="154.9" y="107.5">1</text>
<text x="117.6" y="113">26</text>
<text x="117.6" y="111.2">27</text>
<text x="154.9" y="111.2">2</text>
<text x="257.5" y="111.2">1</text>
<text x="257.5" y="113">7</text>
<text x="257.5" y="109.3">8</text>
<text x="271.9" y="109.3">6</text>
<text x="271.9" y="113">4</text>
<text x="271.9" y="111.2">5</text>
<text x="117.6" y="116.6">24</text>
<text x="117.6" y="114.8">25</text>
<text x="117.6" y="118.5">23</text>
<text x="154.9" y="116.6">5</text>
<text x="257.5" y="114.8">3</text>
<text x="271.9" y="114.8">2</text>
<text x="117.6" y="124">16</text>
<text x="117.6" y="125.8">17</text>
<text x="117.6" y="120.3">22</text>
<text x="154.9" y="122.1">8</text>
<text x="117.6" y="129.5">18</text>
<text x="154.9" y="127.6">9</text>
<text x="117.6" y="136.8">19</text>
<text x="154.9" y="133.1">6</text>
<text x="154.9" y="134.9">7</text>
<text x="154.9" y="136.8">10</text>
<text x="117.6" y="140.4">12</text>
<text x="154.9" y="142.3">21</text>
<text x="117.6" y="144.1">13</text>
<text x="134.9" y="151.3" transform="rotate(-90 134.9 151.3)">14</text>
<text x="136.8" y="151.3" transform="rotate(-90 136.8 151.3)">20</text>
<text x="138.6" y="151.3" transform="rotate(-90 138.6 151.3)">28</text>
<text x="140.4" y="153.9" transform="rotate(-90 140.4 153.9)">TPAD</text>
<text x="30.5" y="173.4">22</text>
<text x="30.5" y="178.8">19</text>
<text x="30.5" y="177">20</text>
<text x="30.5" y="175.2">21</text>
<text x="30.5" y="184.3">16</text>
<text x="30.5" y="182.5">17</text>
<text x="30.5" y="180.7">18</text>
<text x="30.5" y="191.6">12</text>
<text x="30.5" y="189.8">13</text>
<text x="30.5" y="188">14</text>
<text x="30.5" y="186.1">15</text>
<text x="30.5" y="197.1">9</text>
<text x="30.5" y="195.3">10</text>
<text x="30.5" y="193.5">11</text>
<text x="30.5" y="202.6">6</text>
<text x="30.5" y="200.8">7</text>
<text x="30.5" y="198.9">8</text>
<text x="127.6" y="200.8">3</text>
<text x="30.5" y="209.9">2</text>
<text x="30.5" y="208.1">3</text>
<text x="30.5" y="206.3">4</text>
<text x="30.5" y="204.4">5</text>
<text x="127.6" y="204.4">5</text>
<text x="127.6" y="208.1">6</text>
<text x="30.5" y="211.8">1</text>
<text x="127.6" y="211.8">8</text>
<text x="127.6" y="215.4">9</text>
<text x="126.7" y="219.1">11</text>
<text x="126.7" y="222.7">12</text>
<text x="126.7" y="226.4">14</text>
<text x="126.7" y="230">15</text>
<text x="126.7" y="233.7">16</text>
<text x="126.7" y="237.4">17</text>
<text x="126.7" y="239.2">18</text>
<text x="126.7" y="242.8">19</text>
<text x="127.6" y="244.7">1</text>
<text x="127.6" y="250.1">4</text>
<text x="127.6" y="252">7</text>
<text x="127.6" y="246.5">2</text>
<text x="149.4" y="252">23</text>
<text x="149.4" y="250.1">22</text>
<text x="126.7" y="253.8">10</text>
<text x="126.7" y="255.7">13</text>
<text x="149.4" y="255.7">20</text>
<text x="149.4" y="253.8">21</text>
</g>
<g font-size="1.7" fill="#004080">
<text x="260.6" y="73.9">IN-</text>
<text x="260.6" y="77.5">VREF2GND</text>
<text x="260.6" y="75.7">VREF1</text>
<text x="260.6" y="72.1">IN+</text>
<text x="266.2" y="73.9">OUT</text>
<text x="267.3" y="75.7">NC</text>
<text x="267.7" y="72.1">V+</text>
<text x="121.6" y="105">V3P3OUT</text>
<text x="137.9" y="106.8" transform="rotate(-90 137.9 106.8)">VM1</text>
<text x="139.7" y="106.8" transform="rotate(-90 139.7 106.8)">VM2</text>
<text x="149.2" y="105">VCP</text>
<text x="121.6" y="112.3">IN1</text>
<text x="149.4" y="108.6">CP1</text>
<text x="149.4" y="112.3">CP2</text>
<text x="260.6" y="112.3">IN-</text>
<text x="260.6" y="110.5">IN+</text>
<text x="266.2" y="112.3">OUT</text>
<text x="267.7" y="110.5">V+</text>
<text x="121.6" y="114.1">EN1</text>
<text x="121.6" y="117.8">EN2</text>
<text x="121.6" y="116">IN2</text>
<text x="121.6" y="119.6">IN3</text>
<text x="148.2" y="117.8">OUT1</text>
<text x="260.6" y="116">VREF2GND</text>
<text x="260.6" y="114.1">VREF1</text>
<text x="267.3" y="114.1">NC</text>
<text x="121.6" y="121.4">EN3</text>
<text x="121.6" y="125.1">RESET</text>
<text x="148.2" y="123.3">OUT2</text>
<text x="121.6" y="126.9">SLEEP</text>
<text x="121.6" y="130.6">FAULT</text>
<text x="148.2" y="128.8">OUT3</text>
<text x="121.6" y="137.9">COMPO</text>
<text x="146.9" y="134.2">PGND1</text>
<text x="146.9" y="136.1">PGND2</text>
<text x="146.9" y="137.9">PGND3</text>
<text x="121.6" y="141.5">COMPP</text>
<text x="150.3" y="143.4">NC</text>
<text x="121.6" y="145.2">COMPN</text>
<text x="136.1" y="147.2" transform="rotate(-90 136.1 147.2)">GND1</text>
<text x="137.9" y="147.2" transform="rotate(-90 137.9 147.2)">GND2</text>
<text x="139.7" y="147.2" transform="rotate(-90 139.7 147.2)">GND3</text>
<text x="141.6" y="147.2" transform="rotate(-90 141.6 147.2)">GND4</text>
<text x="130.7" y="201.9">D2+</text>
<text x="130.7" y="205.5">D2-</text>
<text x="130.7" y="209.2">D1+</text>
<text x="130.7" y="212.9">D1-</text>
<text x="130.7" y="216.5">D0+</text>
<text x="130.7" y="220.2">D0-</text>
<text x="130.7" y="223.8">CK+</text>
<text x="130.7" y="227.5">CK-</text>
<text x="130.7" y="231.2">CEC</text>
<text x="130.7" y="234.8">DDC / CEC GND</text>
<text x="130.7" y="238.5">SCL</text>
<text x="130.7" y="244">+5V</text>
<text x="130.7" y="245.8">HP DET</text>
<text x="130.7" y="240.3">SDA</text>
<text x="130.7" y="251.3">D2 Shield</text>
<text x="130.7" y="247.6">NC</text>
<text x="142.5" y="251.3">Shell4</text>
<text x="130.7" y="253.1">D1 Shield</text>
<text x="130.7" y="254.9">D0 Shield</text>
<text x="130.7" y="256.8">CK Shield</text>
<text x="142.5" y="256.8">Shell1</text>
<text x="142.5" y="254.9">Shell2</text>
<text x="142.5" y="253.1">Shell3</text>
</g>
<g font-size="1.6">
<text x="11" y="19.6">rds(on),max = 0.39ohms (at 1A and Tj=85C)</text>
<text x="11" y="21.2">rds(on),max = speculating 0.6 ohms at Tj=150C</text>
<text x="11" y="24.4">Pcond,rms = 2 * ~rds(on),max * (Irms)^2</text>
<text x="11" y="26.1">Design for Trms = 2mNm (sustained) or 10mNm peak (for &lt;&lt; 1sec)</text>
<text x="11" y="27.7">Pcond,rms1 = 2 * 0.6ohms * (2mNm / 21.3mNm/A)^2 = 10mW</text>
<text x="11" y="29.3">Pcond,rms2 = 2 * 0.6ohms * (10mNm / 21.3mNm/A)^2 = 265mW</text>
<text x="246.9" y="28.9">VCC_5P0V</text>
<text x="267" y="28.9">VCC_5P0V_FILT</text>
<text x="11" y="31">Pquies,max = 5mA * 15V = 74mW (includes PWM switching if &lt;50kHz)</text>
<text x="11" y="32.6">Pdiss,tot,rms,1 = 84mW (sustained)</text>
<text x="11" y="34.2">Pdiss,tot,rms,2 = 340mW (&lt;&lt;1sec)</text>
<text x="11" y="35.9">Thja = ~35C/W</text>
<text x="11" y="37.5">Tj,shtdn,min = 150C</text>
<text x="11" y="39.1">Tamb,max = 40C</text>
<text x="11" y="40.7">Pmargin,rms,2 = (150C - 40C - 0.34W*35C/W) / 35C/W = 2.8W</text>
<text x="195.7" y="41.5">Vsense calc</text>
<text x="252.4" y="36.2">5%</text>
<text x="261.5" y="36.2">R0402</text>
<text x="11" y="42.4">% margin,rms = 720%</text>
<text x="11" y="44">Device allows for Pmax,rms,nomargin = (150C - 40C) / 35C/W = 3.1W</text>
<text x="11" y="45.6">Driver peak current (thermal limt) = sqrt( 3.1W / (2 * 0.6 ohms) ) = 1.61A</text>
<text x="11" y="47.3">(so can't do peak torque for very long)</text>
<text x="98.7" y="47">THja = 35C/W</text>
<text x="195.7" y="43.1">desire +/-3A over 0-3.3V</text>
<text x="195.7" y="44.7">AD8210 has 20x gain</text>
<text x="195.7" y="46.4">desire +/-3A over 0-0.165V</text>
<text x="270.7" y="45.4">25V</text>
<text x="270.7" y="47.2">C0805</text>
<text x="270.7" y="43.5">10%</text>
<text x="11" y="48.9">Driver max current = ~2.5A</text>
<text x="11" y="50.5">Pcond,pk = 2 * 0.7ohms * (2.5A)^2 = ~8.8W</text>
<text x="11" y="52.2">For Namiki motor = 53mNm (much higher than anticipated use)</text>
<text x="14.6" y="53.8">&amp; 17.5V (so would actually be supply limited before motor driver limited)</text>
<text x="98.7" y="48.6">Assumes a JEDEC-standard, high-k (2s2p, 76.2mm x</text>
<text x="98.7" y="50.2">114.3mm) board in natural convection (tested in</text>
<text x="98.7" y="51.9">~1cu.ft. enclosure as long as Ta rise is &lt;</text>
<text x="98.7" y="53.5">110%*Ta,start) as per JESD51-7 and environment</text>
<text x="195.7" y="48">Rsense = 0.165V / 6A = 0.028 ohms</text>
<text x="195.7" y="51.3">0.03 ohms closest available value</text>
<text x="195.7" y="52.9">Csense range = 0.165V / 0.03 ohms = 5.5A = +/-2.75A</text>
<text x="265.2" y="50.8">GND_SIGNAL</text>
<text x="98.7" y="55.1">per JESD51-2A</text>
<text x="195.7" y="54.5">Pinst,max = 2.5A^2 * 0.03ohms = 0.19W</text>
<text x="195.7" y="56.2">using 1/4W model</text>
<text x="195.7" y="59.4">ADC is 12bits, so 4095 cnts over 5.5A = 1.34mA/LSB</text>
<text x="129.8" y="65.3">Rds(on) output FETs probably ~0.3-0.6 ohms for operating temp &amp; Vm over intended</text>
<text x="204.5" y="65.3">range</text>
<text x="241.4" y="65.5">VREF_HI</text>
<text x="250.5" y="65.5">VREF_LO</text>
<text x="128" y="71">VCC_BATT</text>
<text x="129.8" y="66.9">Hard current limit at 3A,min for &gt;5us,typ (guaranteed operation up to 2.5A)</text>
<text x="276.1" y="67.3">VCC_5P0V_FILT</text>
<text x="305.4" y="74.6">1%</text>
<text x="312.7" y="74.6">R0402</text>
<text x="60.3" y="81.9">25V</text>
<text x="60.3" y="83.8">C0805</text>
<text x="60.3" y="80.1">10%</text>
<text x="69.5" y="81.9">25V</text>
<text x="69.5" y="83.8">C0805</text>
<text x="69.5" y="80.1">10%</text>
<text x="80.5" y="81.9">25V</text>
<text x="80.5" y="83.8">C0805</text>
<text x="80.5" y="80.1">10%</text>
<text x="89.6" y="81.9">25V</text>
<text x="89.6" y="83.8">C0805</text>
<text x="89.6" y="80.1">10%</text>
<text x="100.6" y="81.9">25V</text>
<text x="100.6" y="83.8">C0805</text>
<text x="100.6" y="80.1">10%</text>
<text x="111.5" y="81.9">25V</text>
<text x="111.5" y="83.8">C0805</text>
<text x="111.5" y="80.1">10%</text>
<text x="122.5" y="81.9">25V</text>
<text x="122.5" y="83.8">C0805</text>
<text x="122.5" y="80.1">10%</text>
<text x="131.7" y="81.9">100V</text>
<text x="131.7" y="83.8">C0603</text>
<text x="131.7" y="80.1">10%</text>
<text x="226.8" y="80.1">100V</text>
<text x="226.8" y="81.9">C0603</text>
<text x="226.8" y="78.3">10%</text>
<text x="250.5" y="83.8">10%</text>
<text x="274.3" y="81.9">GND_SIGNAL</text>
<text x="283.5" y="78.3">VCC_5P0V_FILT</text>
<text x="327.3" y="83.8">50V</text>
<text x="327.3" y="81.9">10%</text>
<text x="126.2" y="89.3">GND_SIGNAL</text>
<text x="201.2" y="89.3">R0402</text>
<text x="201.2" y="87.4">1%</text>
<text x="250.5" y="85.6">16V</text>
<text x="250.5" y="87.4">C0402</text>
<text x="287.1" y="87.4">10V</text>
<text x="287.1" y="89.3">C0402</text>
<text x="287.1" y="85.6">20%</text>
<text x="327.3" y="85.6">C0402</text>
<text x="334.7" y="85.6">VREF_LO</text>
<text x="135.3" y="91.1">VCC_BATT</text>
<text x="226.8" y="94.7">1%</text>
<text x="281.6" y="92.9">GND_SIGNAL</text>
<text x="49.4" y="100">Vih,min = 2.2V</text>
<text x="49.4" y="101.6">Vil,max = 0.7V</text>
<text x="100.6" y="100.2">10%</text>
<text x="164.6" y="100.2">10%</text>
<text x="206.7" y="100.2">1%</text>
<text x="215.8" y="100.2">R0805</text>
<text x="226.8" y="96.6">R0402</text>
<text x="49.4" y="104.9">~100k internal pulldown on all 8 logic inputs</text>
<text x="95.1" y="107.5">GND_SIGNAL</text>
<text x="100.6" y="102.1">6.3V</text>
<text x="100.6" y="103.9">C0402</text>
<text x="164.6" y="102.1">16V</text>
<text x="164.6" y="103.9">C0402</text>
<text x="241.4" y="103.9">VREF_HI</text>
<text x="250.5" y="103.9">VREF_LO</text>
<text x="276.1" y="105.7">VCC_5P0V_FILT</text>
<text x="76.8" y="113">VCC_3P3V</text>
<text x="179.2" y="113">100V</text>
<text x="179.2" y="111.2">5%</text>
<text x="305.4" y="113">1%</text>
<text x="312.7" y="113">R0402</text>
<text x="179.2" y="114.9">C0603</text>
<text x="226.8" y="118.5">100V</text>
<text x="226.8" y="116.7">10%</text>
<text x="283.5" y="116.7">VCC_5P0V_FILT</text>
<text x="66" y="125.8">R0402</text>
<text x="73.7" y="124">5%</text>
<text x="201.2" y="125.8">R0402</text>
<text x="201.2" y="124">1%</text>
<text x="226.8" y="120.4">C0603</text>
<text x="250.5" y="124">16V</text>
<text x="250.5" y="125.8">C0402</text>
<text x="250.5" y="122.2">10%</text>
<text x="274.3" y="120.4">GND_SIGNAL</text>
<text x="287.1" y="125.8">10V</text>
<text x="287.1" y="124">20%</text>
<text x="325.5" y="122.2">50V</text>
<text x="325.5" y="124">C0402</text>
<text x="325.5" y="120.4">10%</text>
<text x="332.8" y="124">VREF_LO</text>
<text x="281.6" y="131.3">GND_SIGNAL</text>
<text x="287.1" y="127.7">C0402</text>
<text x="82.3" y="133.1">VCC_3P3V</text>
<text x="226.8" y="135">R0402</text>
<text x="226.8" y="133.1">1%</text>
<text x="85.9" y="142.3">50mOhms</text>
<text x="85.9" y="138.6">5%</text>
<text x="95.1" y="142.3">R0402</text>
<text x="95.1" y="138.6">R0402</text>
<text x="206.7" y="138.6">1%</text>
<text x="215.8" y="138.6">R0805</text>
<text x="85.9" y="145.9">50mOhms</text>
<text x="95.1" y="145.9">R0402</text>
<text x="159.1" y="149.6">GND_SIGNAL</text>
<text x="206.7" y="144.1">1%</text>
<text x="215.8" y="144.1">R0805</text>
<text x="80.5" y="151.4">GND_SIGNAL</text>
<text x="131.7" y="160.6">GND_SIGNAL</text>
<text x="148.1" y="158.7">VCC_BATT</text>
<text x="223.1" y="167.9">1%</text>
<text x="259.7" y="167.9">1%</text>
<text x="298.1" y="167.9">1%</text>
<text x="151.8" y="171.6">R0402</text>
<text x="151.8" y="169.7">1%</text>
<text x="223.1" y="169.7">R0402</text>
<text x="259.7" y="169.7">R0402</text>
<text x="298.1" y="169.7">R0402</text>
<text x="235.9" y="178.9">10%</text>
<text x="272.5" y="178.9">10%</text>
<text x="310.9" y="178.9">10%</text>
<text x="151.8" y="184.4">R0402</text>
<text x="151.8" y="182.5">1%</text>
<text x="164.6" y="182.5">10V</text>
<text x="164.6" y="184.4">C0402</text>
<text x="164.6" y="180.7">20%</text>
<text x="223.1" y="182.5">R0402</text>
<text x="223.1" y="180.7">1%</text>
<text x="235.9" y="180.7">10V</text>
<text x="235.9" y="182.5">C0402</text>
<text x="259.7" y="182.5">R0402</text>
<text x="259.7" y="180.7">1%</text>
<text x="272.5" y="180.7">10V</text>
<text x="272.5" y="182.5">C0402</text>
<text x="298.1" y="182.5">R0402</text>
<text x="298.1" y="180.7">1%</text>
<text x="310.9" y="180.7">10V</text>
<text x="310.9" y="182.5">C0402</text>
<text x="146.3" y="191.7">GND_SIGNAL</text>
<text x="217.6" y="189.8">GND_SIGNAL</text>
<text x="254.2" y="189.8">GND_SIGNAL</text>
<text x="292.6" y="189.8">GND_SIGNAL</text>
<text x="34.7" y="217.3">GND_SIGNAL</text>
<text x="117" y="264.8">GND_SIGNAL</text>
<text x="151.8" y="264.8">GND_SIGNAL</text>
<text x="283.1" y="274">Tuesday, May 26, 2015</text>
<text x="318.2" y="273.8">14:57:45</text>
</g>
<g font-size="1.6" fill="#000080">
<text x="252.4" y="34.4">R15</text>
<text x="261.5" y="34.4">62</text>
<text x="270.7" y="39.9">C16</text>
<text x="270.7" y="41.7">10uF</text>
<text x="259.7" y="67.3">U3</text>
<text x="259.7" y="69.1">AD8210YRZ</text>
<text x="60.3" y="76.5">C48</text>
<text x="69.5" y="76.5">C47</text>
<text x="80.5" y="76.5">C46</text>
<text x="89.6" y="76.5">C45</text>
<text x="100.6" y="76.5">C44</text>
<text x="111.5" y="76.5">C32</text>
<text x="122.5" y="76.5">C40</text>
<text x="131.7" y="76.5">C41</text>
<text x="226.8" y="74.6">C21</text>
<text x="226.8" y="76.5">47nF</text>
<text x="305.4" y="72.8">R21</text>
<text x="312.7" y="72.8">2.2k</text>
<text x="60.3" y="78.3">10uF</text>
<text x="69.5" y="78.3">10uF</text>
<text x="80.5" y="78.3">10uF</text>
<text x="89.6" y="78.3">10uF</text>
<text x="100.6" y="78.3">10uF</text>
<text x="111.5" y="78.3">10uF</text>
<text x="122.5" y="78.3">10uF</text>
<text x="131.7" y="78.3">47nF</text>
<text x="201.2" y="83.8">R46</text>
<text x="250.5" y="80.1">C15</text>
<text x="250.5" y="81.9">0.1uF</text>
<text x="287.1" y="81.9">C17</text>
<text x="287.1" y="83.8">2.2uF</text>
<text x="327.3" y="78.3">C24</text>
<text x="327.3" y="80.1">470pF</text>
<text x="201.2" y="85.6">10</text>
<text x="226.8" y="91.1">R45</text>
<text x="226.8" y="92.9">10</text>
<text x="100.6" y="96.6">C12</text>
<text x="100.6" y="98.4">0.47uF</text>
<text x="120.7" y="100.2">U1</text>
<text x="164.6" y="96.6">C13</text>
<text x="164.6" y="98.4">0.1uF</text>
<text x="206.7" y="98.4">R17</text>
<text x="215.8" y="98.4">0.03</text>
<text x="120.7" y="102.1">DRV8313PWPR</text>
<text x="179.2" y="107.5">C11</text>
<text x="259.7" y="105.7">U4</text>
<text x="259.7" y="107.5">AD8210YRZ</text>
<text x="179.2" y="109.4">0.01uF</text>
<text x="226.8" y="113">C23</text>
<text x="305.4" y="111.2">R20</text>
<text x="312.7" y="111.2">2.2k</text>
<text x="226.8" y="114.9">47nF</text>
<text x="250.5" y="118.5">C18</text>
<text x="325.5" y="116.7">C25</text>
<text x="325.5" y="118.5">470pF</text>
<text x="75" y="122.2">100k</text>
<text x="75.5" y="120.4">R12</text>
<text x="201.2" y="120.4">R43</text>
<text x="201.2" y="122.2">10</text>
<text x="250.5" y="120.4">0.1uF</text>
<text x="287.1" y="120.4">C19</text>
<text x="287.1" y="122.2">2.2uF</text>
<text x="226.8" y="129.5">R44</text>
<text x="226.8" y="131.3">10</text>
<text x="85.9" y="136.8">R11</text>
<text x="95.1" y="136.8">100k</text>
<text x="206.7" y="136.8">R18</text>
<text x="215.8" y="136.8">0.03</text>
<text x="85.9" y="140.5">R13</text>
<text x="95.1" y="140.5">0</text>
<text x="206.7" y="142.3">R19</text>
<text x="215.8" y="142.3">0.03</text>
<text x="85.9" y="144.1">R14</text>
<text x="95.1" y="144.1">0</text>
<text x="151.8" y="166.1">R22</text>
<text x="151.8" y="167.9">51k</text>
<text x="223.1" y="164.2">R24</text>
<text x="223.1" y="166.1">51k</text>
<text x="259.7" y="164.2">R26</text>
<text x="259.7" y="166.1">51k</text>
<text x="298.1" y="164.2">R28</text>
<text x="298.1" y="166.1">51k</text>
<text x="18.3" y="169.4">FH55-22S-0.5SH</text>
<text x="151.8" y="178.9">R23</text>
<text x="164.6" y="177">C26</text>
<text x="164.6" y="178.9">2.2uF</text>
<text x="223.1" y="177">R25</text>
<text x="223.1" y="178.9">5.1k</text>
<text x="235.9" y="175.2">C27</text>
<text x="235.9" y="177">47nF</text>
<text x="259.7" y="177">R27</text>
<text x="259.7" y="178.9">5.1k</text>
<text x="272.5" y="175.2">C28</text>
<text x="272.5" y="177">47nF</text>
<text x="298.1" y="177">R29</text>
<text x="298.1" y="178.9">5.1k</text>
<text x="310.9" y="175.2">C29</text>
<text x="310.9" y="177">47nF</text>
<text x="151.8" y="180.7">5.1k</text>
<text x="129.8" y="197.1">J2</text>
<text x="21.9" y="215.1">J4</text>
<text x="129.8" y="261.2">uHDMI CON</text>
</g>
<g font-size="1.6" fill="#f00">
<text x="283.8" y="72.8">IM_CURRENT_PHA</text>
<text x="329.5" y="73.7">ADC_CURRENT_PHA</text>
<text x="347.3" y="73.7">{2}</text>
<text x="254.6" y="99.3">MTR_PHA {2,3}</text>
<text x="91.4" y="112.3">{2} PWM_PHA_H/Ln</text>
<text x="283.8" y="111.2">IM_CURRENT_PHB</text>
<text x="327.7" y="112.1">ADC_CURRENT_PHB</text>
<text x="345.5" y="112.1">{2}</text>
<text x="91.4" y="114.1">{2} PWM_PHA_OE</text>
<text x="91.4" y="116">{2} PWM_PHB_H/Ln</text>
<text x="91.4" y="117.8">{2} PWM_PHB_OE</text>
<text x="91.4" y="119.6">{2} PWM_PHC_H/Ln</text>
<text x="91.4" y="121.4">{2} PWM_PHC_OE</text>
<text x="91.4" y="125.1">{2} PWM_RESET_N</text>
<text x="58.5" y="130.6">{2} PWM_FAULT_N</text>
<text x="91.4" y="126.9">{2} PWM_ENABLE</text>
<text x="254.6" y="137.7">MTR_PHB {2}</text>
<text x="254.6" y="143.2">MTR_PHC {2}</text>
<text x="280.2" y="154.4">{2,3} MTR_PHA</text>
<text x="239.9" y="172.5">ADC_MTR_PHC {2}</text>
<text x="276.5" y="172.5">ADC_MTR_PHB {2}</text>
<text x="314.9" y="172.5">ADC_MTR_PHA {2}</text>
<text x="40.6" y="177">HDMI_CK_DN</text>
<text x="40.6" y="175.2">HDMI_CK_DP</text>
<text x="168.6" y="174.3">ADC_MTR_BUSV {2}</text>
<text x="40.6" y="182.5">HDMI_PWR</text>
<text x="40.6" y="180.7">HDMI_SDA</text>
<text x="40.6" y="186.2">HDMI_SCL</text>
<text x="40.6" y="191.7">HDMI_D0_DN</text>
<text x="40.6" y="188">HDMI_CEC</text>
<text x="40.6" y="197.1">HDMI_D2_DN</text>
<text x="40.6" y="193.5">HDMI_D0_DP</text>
<text x="40.6" y="202.6">HDMI_HPDET</text>
<text x="40.6" y="199">HDMI_D2_DP</text>
<text x="100.9" y="200.8">HDMI_D2_DP</text>
<text x="40.6" y="204.4">HDMI_UTILITY</text>
<text x="40.6" y="210">HDMI_D1_DN</text>
<text x="40.6" y="208.1">HDMI_D1_DP</text>
<text x="100.9" y="204.4">HDMI_D2_DN</text>
<text x="100.9" y="208.1">HDMI_D1_DP</text>
<text x="100.9" y="211.8">HDMI_D1_DN</text>
<text x="100.9" y="215.4">HDMI_D0_DP</text>
<text x="100.9" y="219.1">HDMI_D0_DN</text>
<text x="100.9" y="222.7">HDMI_CK_DP</text>
<text x="100.9" y="226.4">HDMI_CK_DN</text>
<text x="100.9" y="230.1">HDMI_CEC</text>
<text x="100.9" y="237.4">HDMI_SCL</text>
<text x="100.9" y="239.2">HDMI_SDA</text>
<text x="100.9" y="242.9">HDMI_PWR</text>
<text x="100.9" y="244.7">HDMI_HPDET</text>
<text x="100.9" y="246.5">HDMI_UTILITY</text>
</g>
<g font-size="1.3">
<text x="24.7" y="1.4">8</text>
<text x="70.4" y="1.4">7</text>
<text x="116.1" y="1.4">6</text>
<text x="161.8" y="1.4">5</text>
<text x="207.6" y="1.4">4</text>
<text x="253.3" y="1.4">3</text>
<text x="299" y="1.4">2</text>
<text x="344.7" y="1.4">1</text>
<text x=".5" y="37.3">D</text>
<text x="368" y="37.3">D</text>
<text x=".5" y="105.9">C</text>
<text x="368" y="105.9">C</text>
<text x=".5" y="174.5">B</text>
<text x="368" y="174.5">B</text>
<text x=".5" y="243">A</text>
<text x="368" y="243">A</text>
<text x="24.7" y="277.5">8</text>
<text x="70.4" y="277.5">7</text>
<text x="116.1" y="277.5">6</text>
<text x="161.8" y="277.5">5</text>
<text x="207.6" y="277.5">4</text>
<text x="253.3" y="277.5">3</text>
<text x="299" y="277.5">2</text>
<text x="344.7" y="277.5">1</text>
</g>
</svg>
